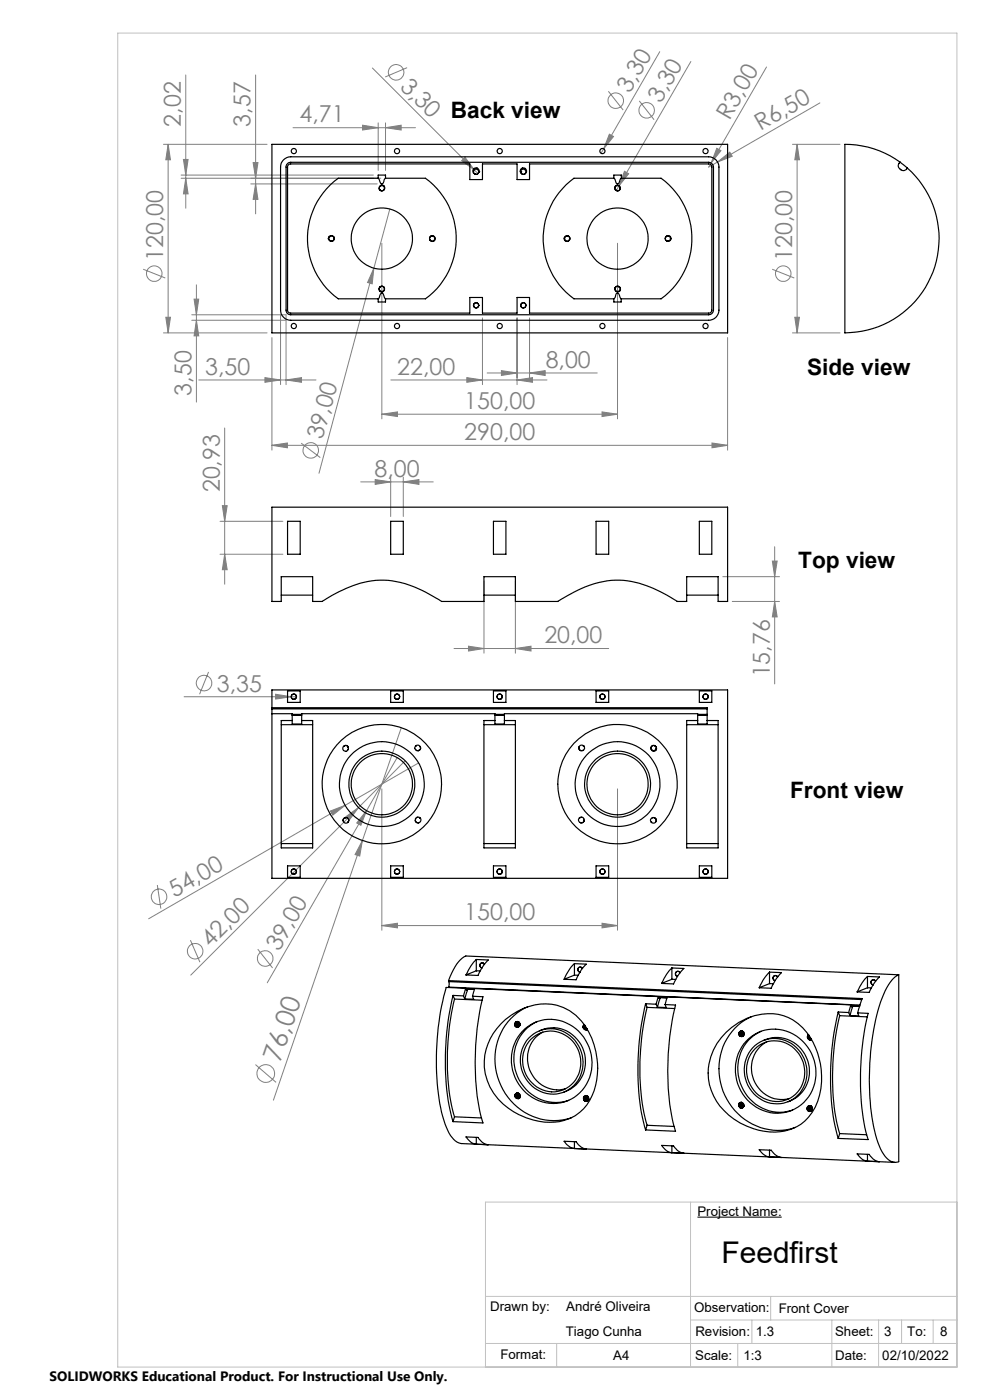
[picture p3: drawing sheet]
<svg xmlns="http://www.w3.org/2000/svg" width="210mm" height="297mm" viewBox="0 0 210 297" stroke-linecap="round" stroke-linejoin="round" font-family="sans-serif">
<g fill="none" stroke="#808080" stroke-width=".21">
<path d="M39.4 15.9v28.3M54.2 15.9v29.5M79 14.4l21.6 21.7M86.4 14.4l-4.7 1.9M129 19.4l3.2 4M139.9 11l-11.8 20.6M146.5 13l-15.2 26.5M162.6 14.2l-11.8 20.4M34.7 30.6h22M35.7 30.6l.5 3.3h-1zM35.7 30.6v40M38.4 37.8h42.4"/>
<path d="M38.4 37.1h40.8M38.9 33.8h1l-.5 3.3zM39.4 37.8l.5 3.3h-1zM53.2 39h26.8M53.7 34.5h1l-.5 3.3zM54.2 39l.5 3.3h-1zM62.2 27.1h25.9M76.9 26.6l3.3 .5-3.3 .5zM80.2 26.1v10.1M81.8 27.1l3.3-.5v1zM81.8 26.1v10.1M97.9 34.1l.7-.7 2 2.7z"/>
<path d="M100.6 36.1l.8 .7M128.1 31.6l-.6 .9M129.3 28.5l.8 .5-2 2.6zM131.3 39.5l-.6 .9M132.5 36.3l.9 .6-2.1 2.6zM135.6 21.4l3.1 4M152 31.5l.9 .5-2.1 2.6zM152.2 34.4l2.6-2.1 .5 .9zM168.1 30.6h10.1M169.1 30.6l.5 3.3h-1zM169.1 30.6v40M173.9 21.8l-23.6 13.7 .5-.9"/>
<path d="M30.4 57.1l4.7 1.9M79.3 56.9l-.3 3.3-1-.3zM79.3 56.9l-11.6 43.5M81 51.6v37.3M82.7 44.3l-3.4 12.6M131 51.6v37.3M163.8 57.1l4.7 1.9M34.7 70.6h22M35.2 67.3h1l-.5 3.3zM40.7 66.8h20v14.8M40.7 67.9h20M41.2 63.5h1l-.5 3.3z"/>
<path d="M41.7 67.9l.5 3.4h-1zM41.7 60.4v24.9M57.7 71.6v23.9M59.5 66.8v14.8M102.3 67.4v14.2M103.3 79.1h23.4M106.4 78.6l3.3 .5-3.3 .6zM109.7 67.4v14.2M112.3 79.1l3.3-.5v1.1zM112.3 67.4v12.7M154.3 71.6v23.9M168.1 70.6h10.1"/>
<path d="M168.6 67.3h1l-.5 3.3zM42.2 80.6h24.8M47.7 90.8v33.1M56.2 80.1l3.3 .5-3.3 .5zM57.7 94.5l3.3-.5v1zM57.7 94.5h96.6M60.7 80.6l3.3-.5v1zM63.9 94l4 3.1M81 87.9l3.3-.5v1zM81 87.9h50M82.9 80.6h33.1M99 80.1l3.3 .5-3.3 .5z"/>
<path d="M109.7 80.6l3.3-.5v1zM127.7 87.4l3.3 .5-3.3 .5zM151 94l3.3 .5-3.3 .5zM46.7 110.6h13.3M46.7 117.6h13.3M47.2 107.3h1l-.5 3.3zM47.7 117.6l.5 3.3h-1zM76.5 102.2h15.4M79.6 101.7l3.3 .5-3.3 .6zM82.9 101.2v8.4M85.5 102.2l3.4-.5v1.1zM85.5 101.2v8.4"/>
<path d="M163.8 119h1.1l-.6 3.3zM164.3 116v29.1M96.3 137.6h32.8M99.4 137.1l3.3 .5-3.3 .5zM102.7 123.3v15.3M109.3 137.6l3.3-.5v1zM109.3 123.3v15.3M153.3 122.3h12M155.3 127.6h10M164.3 127.6l.6 3.3h-1.1zM39.1 147.8h23.8M44.2 142.6l-1.9 4.7"/>
<path d="M58.5 147.3l3.3 .5-3.3 .5zM85.1 154.4l-8.2 23.9M70.1 172l3.1-1.2-2.6 2.1zM73.2 170.8l-41.7 24.1M73.3 173.3l2.8-2-2 2.7zM76.9 178.3l-.6 3.3-1-.3zM76.9 178.3l-18.9 55.1M77.8 172l-1.2 3.1-.9-.5zM77.8 172l-21.1 36.5M81 167.4v29.9M84.2 160.7l-6.4 11.3M85.9 161.4l-45.4 45.5"/>
<path d="M88.8 161.9l-15.6 8.9M131 167.4v29.9M33.4 187.7l.7 5.1M40.4 199.5l2 4.6M81 196.4l3.3-.5v.9zM81 196.4h50M127.7 195.9l3.3 .5-3.3 .4zM54.7 201.4l3.1 3.9M54.2 225.8l4.4 3.8"/>
<circle cx="84" cy="15.3" r="1.64"/>
<circle cx="130.6" cy="21.4" r="1.65"/>
<circle cx="137.2" cy="23.4" r="1.65"/>
<circle cx="32.7" cy="58.1" r="1.65"/>
<circle cx="166.1" cy="58.1" r="1.65"/>
<circle cx="65.9" cy="95.5" r="1.67"/>
<circle cx="43.3" cy="144.9" r="1.65"/>
<circle cx="33.7" cy="190.3" r="1.65"/>
<circle cx="41.4" cy="201.8" r="1.66"/>
<circle cx="56.3" cy="203.4" r="1.65"/>
<circle cx="56.4" cy="227.7" r="1.88"/>
</g>
<path d="M147.9 258.2h17.9" fill="none" stroke="#000" stroke-width=".22"/>
<path d="M209.9 0l.2 .1M210 -.1v.6M210.1 0l-.5 .4M209.5 0h.6M-.1 297h.6M0 297v.1M0 296.5v.6M.4 296.6l-.4 .5" fill="none" stroke="#fff" stroke-width=".21"/>
<g fill="none" stroke="#c0c0c0" stroke-width=".21">
<path d="M25 7h178v283h-178zM146.5 255v35M203 255h-100v35M103 275h100M163.5 275v5M103 285h100M118.1 285v5M146.5 280h56.5M156.5 285v5M159.5 280v5M176.5 280v10M186.4 280v10"/>
<path d="M191.2 280v5M197.9 280v5"/>
</g>
<g fill="#808080">
<path d="M97.9 34.1l.7-.7 2 2.7z"/>
<path d="M58.5 147.3l3.3 .5-3.3 .5z"/>
<path d="M152.2 34.4l2.6-2.1 .5 .9z"/>
<path d="M70.1 172l3.1-1.2-2.6 2.1z"/>
<path d="M73.3 173.3l2.8-2-2 2.7z"/>
<path d="M77.8 172l-1.2 3.1-.9-.5z"/>
<path d="M132.5 36.3l.9 .6-2.1 2.6z"/>
<path d="M152 31.5l.9 .5-2.1 2.6z"/>
<path d="M129.3 28.5l.8 .5-2 2.6z"/>
<path d="M79.3 56.9l-.3 3.3-1-.3z"/>
<path d="M76.9 178.3l-.6 3.3-1-.3z"/>
<path d="M60.7 80.6l3.3-.5v1zM56.2 80.1l3.3 .5-3.3 .5zM112.3 79.1l3.3-.5v1.1zM106.4 78.6l3.3 .5-3.3 .6zM109.7 80.6l3.3-.5v1zM99 80.1l3.3 .5-3.3 .5zM151 94l3.3 .5-3.3 .5zM57.7 94.5l3.3-.5v1zM127.7 87.4l3.3 .5-3.3 .5zM81 87.9l3.3-.5v1zM85.5 102.2l3.4-.5v1.1zM79.6 101.7l3.3 .5-3.3 .6zM109.3 137.6l3.3-.5v1zM99.4 137.1l3.3 .5-3.3 .5z"/>
<path d="M76.9 26.6l3.3 .5-3.3 .5zM81.8 27.1l3.3-.5v1zM81 196.4l3.3-.5v.9zM127.7 195.9l3.3 .5-3.3 .4z"/>
<path d="M35.2 67.3h1l-.5 3.3zM35.7 30.6l.5 3.3h-1zM164.3 127.6l.6 3.3h-1.1zM163.8 119h1.1l-.6 3.3zM168.6 67.3h1l-.5 3.3zM169.1 30.6l.5 3.3h-1z"/>
<path d="M41.2 63.5h1l-.5 3.3zM41.7 67.9l.5 3.4h-1z"/>
<path d="M53.7 34.5h1l-.5 3.3zM54.2 39l.5 3.3h-1z"/>
<path d="M47.2 107.3h1l-.5 3.3zM47.7 117.6l.5 3.3h-1z"/>
<path d="M39.4 37.8l.5 3.3h-1zM38.9 33.8h1l-.5 3.3z"/>
</g>
<g fill="none" stroke="#000" stroke-width=".25">
<path d="M57.7 30.6h96.6v40h-96.6zM60.1 33.9a2.14 2.14 0 0 1 1.6-.6h88.6a2.17 2.17 0 0 1 2.2 2.2v30.3a2.17 2.17 0 0 1-2.2 2.1h-88.6a2.17 2.17 0 0 1-2.2-2.1v-30.3a1.95 1.95 0 0 1 .6-1.6zM60.8 34.9l.5-.4 .4-.1h88.6a1.09 1.09 0 0 1 1 1.1v30.3a1.02 1.02 0 0 1-1 1h-88.6a.96 .96 0 0 1-1-1v-30.6zM61.2 35l.3-.2h38.2v3.3h2.6v-3.3h7.4v3.3h2.6v-3.3h38a.61 .61 0 0 1 .7 .7v30.3a.61 .61 0 0 1-.7 .6h-38v-3.3h-2.6v3.3h-7.4v-3.3h-2.6v3.3h-38a.66 .66 0 0 1-.7-.6v-30.5zM80.2 37.8l.5 1 .3 .2a.67 .67 0 0 0 .5-.7l.3-.5M80.2 37.8h-8.4a15.8 15.8 0 0 0 0 25.6h8.4M80.2 37.8v-.7h1.6v.7M81.8 37.8h8.4a15.8 15.8 0 0 1 0 25.6h-8.4M100.6 36.9h.1M101.6 36.4a.56 .56 0 0 0-.9-.4 .56 .56 0 0 0 0 .9M101.6 36.4a.66 .66 0 0 0-.5-.8 .66 .66 0 0 0-.8 .4 .66 .66 0 0 0 .3 .9M101.6 36.4a.56 .56 0 0 1-.4 .5 .56 .56 0 0 1-.6 0"/>
<path d="M101.6 36.4h.1M101.6 36.4l-.4 .5h-.5M110.5 36.4a.65 .65 0 0 1 .4-.8 .65 .65 0 0 1 .8 .4 .65 .65 0 0 1-.4 .9M110.5 36.4a.55 .55 0 0 1 .8-.4 .55 .55 0 0 1 0 .9M110.5 36.4a.54 .54 0 0 0 .3 .5 .54 .54 0 0 0 .5 0M110.5 36.4a.56 .56 0 0 0 .8 .5M110.5 36.4h.1M111.3 36.9h.1M130.2 37.8l.3 .5a.67 .67 0 0 0 .5 .7 .65 .65 0 0 0 .5-.7l.3-.5M130.2 37.8h-8.5a15.8 15.8 0 0 0 0 25.6h8.5M130.2 37.8v-.7h1.6v.7M131.8 37.8h8.4a15.8 15.8 0 0 1 0 25.6h-8.4"/>
<path d="M190.9 34.4a1.01 1.01 0 0 0 .1 1.5 1.01 1.01 0 0 0 1.5-.2M190.9 34.4a19.9 19.9 0 0 0-11.7-3.8v40a20 20 0 0 0 18.7-12.9 20 20 0 0 0-5.4-22M190.9 34.4l1.6 1.3M70.7 50.2l.1 .1M70.8 50.3l.1 .4-.1 .3-.3 .1M70.8 50.3a.55 .55 0 0 0-.8-.2 .55 .55 0 0 0-.2 .8 .55 .55 0 0 0 .8 .2M70.8 50.3h.1M70.8 50.3a.55 .55 0 0 1-.3 .8M70.8 50.3a.6 .6 0 0 0-.8-.3 .6 .6 0 0 0-.3 .8 .6 .6 0 0 0 .8 .3M80.5 40.1a.56 .56 0 0 0 .8 .3M80.5 40.1a.57 .57 0 0 0 .9 .3M80.5 40.1a.6 .6 0 0 1 .3-.8 .6 .6 0 0 1 .8 .3 .6 .6 0 0 1-.3 .8"/>
<path d="M80.5 40.2a.54 .54 0 0 1 .2-.7 .54 .54 0 0 1 .7 .1 .54 .54 0 0 1 0 .8M80.5 40.2l.1 .1M81.4 40.4h-.1M91.2 50.9l.1 .1M91.3 50.2h.1M91.4 50.1a.56 .56 0 0 1 .8 .4 .56 .56 0 0 1-.6 .6 .56 .56 0 0 1-.4-.8l.1-.1M91.5 50.1a.51 .51 0 0 0-.3 .8M91.5 50.1l-.2 .1M91.5 50.1a.61 .61 0 0 1 .8 .3 .61 .61 0 0 1-.3 .8 .61 .61 0 0 1-.8-.3M120.5 50.1a.53 .53 0 0 1 .3 .8M120.5 50.1a.52 .52 0 0 1 .3 .8M120.5 50.1a.6 .6 0 0 0-.8 .3 .6 .6 0 0 0 .3 .8 .6 .6 0 0 0 .8-.3"/>
<path d="M120.6 50.1a.55 .55 0 0 0-.7 .2 .55 .55 0 0 0 .1 .7 .55 .55 0 0 0 .8-.1M120.6 50.2h.1M120.8 50.9h.1M130.6 40.4h.1M130.7 40.4h.1M131.4 40.3a.48 .48 0 0 1-.7 .1M131.4 40.2v.1M131.5 40.2a.54 .54 0 0 0-.2-.7 .54 .54 0 0 0-.7 .1 .54 .54 0 0 0 .1 .8M131.5 40.1a.52 .52 0 0 1-.8 .3M131.5 40.1l-.1 .2M131.5 40.1a.6 .6 0 0 0-.3-.8 .6 .6 0 0 0-.8 .3 .6 .6 0 0 0 .3 .8M141.2 50.3a.6 .6 0 0 0 .3 .8"/>
<path d="M141.2 50.3a.62 .62 0 0 1 .8-.3 .62 .62 0 0 1 .3 .8 .62 .62 0 0 1-.8 .3M141.2 50.3a.55 .55 0 0 1 .8-.2 .55 .55 0 0 1 .2 .7 .55 .55 0 0 1-.7 .3M141.2 50.3h.1M80.2 63.4l.2-.2 .3-.8 .3-.2 .3 .2 .5 1M80.2 63.4v.7h1.6v-.7M80.6 60.9a.51 .51 0 0 1 .8 0M80.6 60.9a.55 .55 0 0 0-.1 .7 .55 .55 0 0 0 .8 .1 .55 .55 0 0 0 .2-.7M80.7 60.8a.56 .56 0 0 1 .8 .3M80.7 60.8a.61 .61 0 0 0-.3 .8 .61 .61 0 0 0 .8 .3 .61 .61 0 0 0 .3-.8M80.7 60.8l-.1 .1M81.4 60.9v.1M81.4 60.9l.1 .2"/>
<path d="M100.4 64.8l.1 .1M101.6 64.8l-.1 .2M111.5 64.8v.1M130.2 63.4l.3-.3 .2-.7 .3-.2 .3 .2 .5 1M130.2 63.4v.7h1.6v-.7M130.6 60.9l-.1 .2M130.6 60.9v.1M131.3 60.8l.1 .1M131.3 60.8a.56 .56 0 0 0-.8 .3M131.3 60.8a.61 .61 0 0 1 .2 .8 .61 .61 0 0 1-.8 .3 .61 .61 0 0 1-.2-.8M131.3 60.8v.1M131.3 60.9a.52 .52 0 0 0-.7 0"/>
<path d="M131.3 60.9a.55 .55 0 0 1 .1 .7 .55 .55 0 0 1-.7 .1 .55 .55 0 0 1-.2-.7M57.7 107.6h96.6v20h-2v-5.3h-6.6v5.3h-2a28.9 28.9 0 0 0-10.6-4.4 20.3 20.3 0 0 0-13.1 3.4l-1.7 1h-9v-5.3h-6.6v5.3h-9a33.6 33.6 0 0 0-8.9-4.1 18.5 18.5 0 0 0-13.6 2.4l-2.9 1.7h-2v-5.3h-6.6v5.3h-2zM61 110.6h2.7v7h-2.7zM82.9 110.6h2.6v7h-2.6zM104.7 110.6h2.6v7h-2.6zM126.4 110.6h2.7v7h-2.7zM148.3 110.6h2.7v7h-2.7zM59.7 126.3h6.6M102.7 126.3h6.6M145.7 126.3h6.6M57.7 150.1h92.3v2.8M57.7 150.1v-3.7h96.6v39.9h-96.6v-34.9"/>
<path d="M57.7 151.4h4.3v1.5M57.7 150.4v1M57.7 150.1v.3M57.7 150.4h92.3M59.7 153.7h6.6M61 146.6h2.7v2.4h-2.7zM62 152.9h-2.3v27h6.6v-27h-2.3M62 152.9v.7h2v-.7M62 151.8h2M62 151.5h2M64 152.9v-1.5h41v1.5M73 158.2a.61 .61 0 0 0-.3 .8 .61 .61 0 0 0 .8 .3 .61 .61 0 0 0 .4-.8"/>
<path d="M73 158.2a.55 .55 0 0 1 .9 .3M73 158.2h.1a.56 .56 0 0 1 .8 .4M73.8 158.9v.1M73.9 158.5v.1M82.9 146.6h2.6v2.4h-2.6zM88.3 158.3l-.1 .1M88.3 159.1l.1 .1M88.8 159.2h-.1M89.1 158.4a.59 .59 0 0 0-.8-.3 .59 .59 0 0 0-.3 .8 .59 .59 0 0 0 .8 .3M89.1 158.4a.52 .52 0 0 1-.3 .8M89.1 158.4a.54 .54 0 0 1-.3 .8M102.7 153.7h6.6"/>
<path d="M104.7 146.6h2.6v2.4h-2.6zM105 152.9h-2.3v27h6.6v-27h-2.3M105 152.9v.7h2v-.7M105 151.8h2M105 151.5h2M107 152.9v-1.5h41v1.5M122.9 158.4a.61 .61 0 0 1 .8-.3 .61 .61 0 0 1 .3 .8 .61 .61 0 0 1-.8 .3M122.9 158.4a.58 .58 0 0 0 .3 .8M122.9 158.4a.52 .52 0 0 0 .3 .8M123.2 159.2h.1M123.7 159.1l-.1 .1M123.7 158.3l.1 .1"/>
<path d="M126.4 146.6h2.7v2.4h-2.7zM138.1 158.5v.1M138.1 158.9l.1 .1M138.8 158.1a.56 .56 0 0 1 .4 .7 .56 .56 0 0 1-.7 .4 .56 .56 0 0 1-.4-.6M138.8 158.1a.56 .56 0 0 0-.7 .5M138.8 158.1l.2 .1M139 158.2a.61 .61 0 0 1 .2 .8 .61 .61 0 0 1-.8 .3 .61 .61 0 0 1-.3-.8M139 158.2a.55 .55 0 0 0-.9 .3M139.2 158.7l-.2 .4M145.7 153.7h6.6M148 152.9h-2.3v27h6.6v-27h-2.3M148 152.9v.7h2v-.7"/>
<path d="M148 151.8h2M148 151.5h2M148.3 146.6h2.7v2.4h-2.7zM59.7 179h6.6M73.2 173.5a.59 .59 0 0 1 .7 .3 .59 .59 0 0 1-.2 .8 .59 .59 0 0 1-.8-.3M73.2 173.5a.52 .52 0 0 0-.3 .8M73.2 173.5a.54 .54 0 0 0-.3 .8M73.3 173.5h-.1M73.6 173.5l.1 .1M73.8 174.3l-.1 .1M88.1 174.2a.61 .61 0 0 1 .3-.8 .61 .61 0 0 1 .8 .3 .61 .61 0 0 1-.2 .8M88.1 174.2a.56 .56 0 0 0 .9 .3"/>
<path d="M88.1 174.1a.58 .58 0 0 0 .9 .4M88.1 174v.2M88.2 173.7h.1M89 173.6h.1M102.7 179h6.6M123 173.6h-.1M123.8 173.7h.1M123.9 174.2a.61 .61 0 0 0-.3-.8 .61 .61 0 0 0-.8 .3 .61 .61 0 0 0 .2 .8M123.9 174.1l-.1 .1a.54 .54 0 0 1-.8 .3M123.9 174.2a.53 .53 0 0 1-.9 .3M123.9 174.1v.1M123.9 174v.2"/>
<path d="M138.2 174.3l.1 .1M138.4 173.5l-.1 .1M138.7 173.5h.1M138.8 173.5a.6 .6 0 0 0-.8 .3 .6 .6 0 0 0 .3 .8 .6 .6 0 0 0 .8-.3M138.8 173.5a.56 .56 0 0 1 .3 .8M138.8 173.5a.55 .55 0 0 1 .3 .8M145.7 179h6.6M61 183.7h2.7v2.4h-2.7zM82.9 183.7h2.6v2.4h-2.6zM104.7 183.7h2.6v2.4h-2.6zM126.4 183.7h2.7v2.4h-2.7zM148.3 183.7h2.7v2.4h-2.7z"/>
<path d="M95.1 208l87.8 3.8-1 3.1M95.1 208l.1 .2M95.2 209.4l-.1 .1M95.2 209.4l87.2 3.8M95.2 208.2v1.2M95.2 208.2l87.6 3.9M96.1 211.2a56.9 56.9 0 0 0-.3 25.9l.3 .8M96.1 211.2l2.2 .1M96.1 211.2l.3 .7M96.4 211.9a53.3 53.3 0 0 0-.2 24.2l.2 .8M96.4 211.9l5.9 .3M98.3 211.3l.3 .6"/>
<path d="M98.8 209.7l-4.1-.2a56.4 56.4 0 0 0-.8 27.4 8.8 8.8 0 0 0 3 5.4l1 .3 91.9 4M98.8 209.7l-.5 1.6M98.8 209.7v.2M98.8 209.9l.2 .2 .2-.2M98.8 209.8l1.8 .1M99.2 209.9l-.6 2M99.2 209.9h1.4M100.2 211.3l2.2 .2a58.1 58.1 0 0 0-.4 25l.4 1.7-6.3-.3M100.2 211.3l.5-1.6 38.9 1.7M100.2 211.3l.3 .7-1.9-.1M101 203.5a9.9 9.9 0 0 0-2.2 3.3M101 203.5l2.6 .2a9.9 9.9 0 0 0-2.2 3.2l-2.6-.1"/>
<path d="M101 205.9l.8 .1M101 205.9l-2.2 .9M101 203.5v2.4M102.7 204.5v.1M102.8 204.5a.54 .54 0 0 0-1 0 .54 .54 0 0 0 .4 .8M106.3 217.2a12.8 12.8 0 0 1 11.8-3.9 12.1 12.1 0 0 1 8.3 9.8 14 14 0 0 1-2.6 12.1 10.4 10.4 0 0 1-10.6 2.4 13.3 13.3 0 0 1-10.5-11.2 12.2 12.2 0 0 1 3.6-9.2zM109.3 217.7l.5 .2M109.5 216.8a.62 .62 0 0 0-.3 .7 .62 .62 0 0 0 .6 .4M109.5 216.8a.52 .52 0 0 1 .7 .3M109.6 216.7a.53 .53 0 0 0-.1 .7 .53 .53 0 0 0 .6 .3M109.6 216.7l.4 .1 .3 .4M109.6 216.7a.54 .54 0 0 0-.2 .7 .54 .54 0 0 0 .7 .3"/>
<path d="M109.6 216.7l-.1 .1M109.7 216.7a.54 .54 0 0 0-.3 .7 .54 .54 0 0 0 .6 .3h-.1a.55 .55 0 0 1-.5-.4 .55 .55 0 0 1 .2-.6M109.7 216.7a.54 .54 0 0 0-.2 .7 .54 .54 0 0 0 .6 .3M109.7 216.7a.55 .55 0 0 0-.2 .7 .55 .55 0 0 0 .6 .3M109.8 216.7a.56 .56 0 0 0 .4 .9 .59 .59 0 0 1-.4-.9zM109.9 216.7a.59 .59 0 0 0 .3 .9 .58 .58 0 0 1-.3-.9zM109.9 216.8v.4l.3 .4-.3-.4zM109.9 216.8l.1 .4 .2 .3-.2-.2zM110 216.8l.2 .6-.2-.3zM110.1 216.8l.1 .5M110.1 217.7a.51 .51 0 0 1-.5-.4 .51 .51 0 0 1 .1-.6 .6 .6 0 0 0 .5 1M110.1 217.7a.6 .6 0 0 1-.4-1l-.1 .1a.58 .58 0 0 0 .5 .9"/>
<path d="M110.2 217.1v.5l-.4 .3M110.2 217.1l.1 .1M110.3 217.2a.53 .53 0 0 1-.4 .6 .53 .53 0 0 1-.7-.4 .53 .53 0 0 1 .4-.7 .55 .55 0 0 0-.3 .7 .55 .55 0 0 0 .7 .4M110.8 218.8a8.4 8.4 0 0 1 13.8 2.6 8.5 8.5 0 0 1-8 12.7 9.2 9.2 0 0 1-5.8-15.3zM111.9 213.6a12.6 12.6 0 0 0-3.6 19.9 11.9 11.9 0 0 0 12.9 3.6M113.9 216.7a9 9 0 0 0-.4 15.9 8.5 8.5 0 0 0 7.2 .8M114.4 218.7a7 7 0 0 1 7.5 1.2 7 7 0 0 1 2 7.3 6.4 6.4 0 0 1-4.3 4.5M115.1 219a6.5 6.5 0 0 0-2.7 8 6.5 6.5 0 0 0 7.5 4M121.8 204.4l2.6 .1a9 9 0 0 0-2.2 3.4l-2.5-.2M121.8 204.4a9.6 9.6 0 0 0-2.1 3.3M121.8 206.9h.9M121.8 206.9l-2.1 .8"/>
<path d="M121.8 204.4v2.5M123.5 205.4v.1M123.5 205.5a.54 .54 0 0 0-.9-.1 .54 .54 0 0 0 .4 .9M123.5 205.5a.53 .53 0 0 0-.9-.1 .53 .53 0 0 0 .4 .8M123.6 217.9l.4 .5h.5M123.8 217.4l-.2 .5 .3-.5zM124 217.5a.54 .54 0 0 0 0 .7 .54 .54 0 0 0 .6 .2h-.1M124 217.4v.1a.56 .56 0 0 0-.1 .6 .56 .56 0 0 0 .5 .3M124 217.6v-.1a.57 .57 0 0 0 .6 .9 .56 .56 0 0 1-.6-.8zM124.1 217.6a.58 .58 0 0 0 .4 .7M124.1 217.7l.1 .3 .3 .3M124.4 218.4h.1"/>
<path d="M124.6 218.3a.54 .54 0 0 1-.5-.7 .59 .59 0 0 0 .4 .8 .54 .54 0 0 1-.6-.2 .54 .54 0 0 1 .1-.7 .55 .55 0 0 0 0 .6 .55 .55 0 0 0 .6 .3M124.6 218.4h-.2M136.9 212.9a56.9 56.9 0 0 0-.2 26l.2 .8M136.9 212.9l2.3 .1M136.9 212.9l.4 .8M137.3 213.7a53.3 53.3 0 0 0-.3 24.2l.3 .8M137.3 213.7l5.8 .3M139.2 213l.3 .7M139.6 211.4l-.4 1.6M139.6 211.4l.2 .4 .3-.2M139.7 211.6l1.8 .1M140.1 211.6l-.6 2.1"/>
<path d="M140.1 211.6l1.4 .1M141.1 213.1l2.2 .1a58.1 58.1 0 0 0-.5 25.1l.5 1.7-6.4-.3M141.1 213.1l.4-1.6 39 1.7M141.1 213.1l.2 .6h-1.8M142.5 205.3a9.9 9.9 0 0 0-2.2 3.3M142.5 205.3l2.6 .2a9.9 9.9 0 0 0-2.2 3.2l-2.6-.1M142.5 207.7l.8 .1M142.5 207.7l-2.2 .9M142.5 205.3v2.4M143.3 206.3a.53 .53 0 0 1 1 0 .53 .53 0 0 0-.9 0 .53 .53 0 0 0 .3 .8l-.4-.2zM144.2 206.3v.1M154 219a12.1 12.1 0 0 1 13.2-3.1 13.4 13.4 0 0 1 7 11 12.5 12.5 0 0 1-4.3 11.6 11.9 11.9 0 0 1-11.5 .4 12.2 12.2 0 0 1-8-13.2 12.5 12.5 0 0 1 3.6-6.7z"/>
<path d="M156.7 219.2l.1 .4 .3 .2M156.8 219a.56 .56 0 0 0 .3 .8M156.8 219a.58 .58 0 0 1 .8-.2 .58 .58 0 0 1 .2 .7 .58 .58 0 0 1-.7 .3M156.8 219l-.1 .2M157.1 219.8h.1M157.1 218.8a.56 .56 0 0 0-.2 .7 .56 .56 0 0 0 .7 .3 .53 .53 0 0 1-.8-.2 .53 .53 0 0 1 .3-.8 .53 .53 0 0 1 .7 .4 .53 .53 0 0 1-.7 .6M157.1 218.8a.56 .56 0 0 0-.1 .7 .56 .56 0 0 0 .6 .3M157.1 218.8a.56 .56 0 0 0-.2 .6 .56 .56 0 0 0 .6 .4 .56 .56 0 0 1-.8-.6M157.2 218.8a.53 .53 0 0 0-.3 .7 .53 .53 0 0 0 .7 .3M157.2 218.8a.56 .56 0 0 0-.2 .6 .56 .56 0 0 0 .6 .4M157.2 218.8a.56 .56 0 0 0-.1 .6 .56 .56 0 0 0 .5 .3M157.2 218.8a.55 .55 0 0 0-.1 .6 .55 .55 0 0 0 .5 .3"/>
<path d="M157.2 218.8a.54 .54 0 0 0-.1 .6 .54 .54 0 0 0 .5 .3M157.3 218.8a.52 .52 0 0 0-.2 .6 .52 .52 0 0 0 .6 .3M157.3 218.8a.52 .52 0 0 0-.1 .5 .52 .52 0 0 0 .5 .4M157.3 218.8a.53 .53 0 0 0-.1 .6 .53 .53 0 0 0 .5 .3M157.3 218.8a.54 .54 0 0 0 .4 .8 .53 .53 0 0 1-.4-.8zM157.4 218.8a.58 .58 0 0 0 .3 .8l-.4-.4 .1-.4M157.4 218.8v.4l.3 .4-.3-.3zM157.6 218.9l.2 .6zM157.6 218.9l.2 .5M157.8 219.5l-.2-.1-.1-.6v.5l.3 .2M159.4 215.7a12.5 12.5 0 0 0-4.7 18.3 12 12 0 0 0 14 5.2M161.4 218.8a9 9 0 0 0-1.7 14.9 8.3 8.3 0 0 0 8.4 1.8"/>
<path d="M163.2 206.2l2.6 .1a9.6 9.6 0 0 0-2.2 3.4l-2.6-.2M163.2 206.2a9.6 9.6 0 0 0-2.2 3.3M163.2 208.7l-2.2 .8M163.2 208.7h.8M163.2 206.2v2.5M164 207.5l.1 .4 .3 .1M164.1 207.1a.51 .51 0 0 1 .9 .2 .52 .52 0 0 0-.6-.3 .52 .52 0 0 0-.4 .5zM164.9 207.2v.1M171.3 219.8l.2-.3a.56 .56 0 0 0-.1 .7 .56 .56 0 0 0 .6 .2M171.3 219.8v.4l.5 .4M171.3 219.8a.56 .56 0 0 0 .7 .6M171.3 219.8h.1"/>
<path d="M171.5 219.5a.56 .56 0 0 0 0 .7 .56 .56 0 0 0 .6 .2M171.5 219.5l-.2 .3M171.5 219.6a.56 .56 0 0 0 0 .6 .56 .56 0 0 0 .6 .2M171.5 219.5a.56 .56 0 0 0 0 .7 .56 .56 0 0 0 .5 .2M171.5 219.6v.1a.53 .53 0 0 0 .6 .7M171.6 219.6a.6 .6 0 0 0 .5 .8M171.6 219.6a.57 .57 0 0 0 .4 .8l-.4-.4v-.3M171.6 219.7l.1 .5 .3 .1M171.7 219.7v.3l.3 .3M177.8 214.7a56.9 56.9 0 0 0-.2 26l.2 .8M177.8 214.7l2.2 .1M177.8 214.7l.3 .8"/>
<path d="M178.1 215.5a53.3 53.3 0 0 0-.2 24.2l.2 .8M178.1 215.5l5.9 .2M180 214.8l.3 .6M180.5 213.2l-.5 1.6M180.5 213.2l.2 .4 .2-.2M180.6 213.4l1.8 .1-1.5-.1M180.9 213.4l-.6 2M181.9 214.9l2.2 .1a56.9 56.9 0 0 0-.2 25.9l.2 .9-6.3-.3M181.9 214.9l.3 .6-1.9-.1M184 207.1l2.5 .2a9.9 9.9 0 0 0-2.1 3.2l-2.6-.1M184 207.1a9.9 9.9 0 0 0-2.2 3.3M184 209.5l-2.2 .9"/>
<path d="M184 209.5l.8 .1M184 207.1v2.4M184.7 208.4l.2 .3 .3 .2-.3-.1zM185.7 208.1v.1M185.7 208.1l-.3-.2h-.4l-.3 .5M189.5 207.6l1.1-.8v39.6a2.65 2.65 0 0 1-3.2-1.5 24.4 24.4 0 0 1-2.8-11.1 54.9 54.9 0 0 1 2.5-22.1l1-2.2zM190.6 206.8l-91.8-4a6.8 6.8 0 0 0-3 3.6l-.7 1.6M96.4 236.9l5.7 .3M96.4 236.9l-.3 1M109.3 232.5v.2M109.6 231.9a.6 .6 0 0 1 .8 .3 .6 .6 0 0 1-.3 .8 .6 .6 0 0 1-.8-.3M109.6 231.9a.59 .59 0 0 0-.3 .8"/>
<path d="M109.6 231.9l-.3 .2v.4M109.6 231.9h.1M109.6 231.9a.52 .52 0 0 0-.3 .7 .52 .52 0 0 0 .8 .2 .52 .52 0 0 0 0-.8l-.5-.1M109.6 231.9a.56 .56 0 0 0-.2 .7 .56 .56 0 0 0 .7 .3M109.6 231.9a.55 .55 0 0 0-.1 .7 .55 .55 0 0 0 .6 .3M109.6 231.9l-.2 .2-.1 .4M109.6 231.9a.54 .54 0 0 0-.3 .7 .54 .54 0 0 0 .7 .3M109.6 231.9a.54 .54 0 0 0-.2 .7 .54 .54 0 0 0 .7 .3M109.7 231.9a.55 .55 0 0 0-.2 .7 .55 .55 0 0 0 .6 .3M109.7 231.9a.57 .57 0 0 0-.1 .6 .57 .57 0 0 0 .5 .4M109.8 231.9a.55 .55 0 0 0 .3 .9M109.8 231.9a.58 .58 0 0 0 .4 .9"/>
<path d="M109.8 231.9a.56 .56 0 0 0 .4 .9 .55 .55 0 0 1-.3-.9v.5l.3 .4a.55 .55 0 0 1-.3-.9M110 232v.4l.2 .3-.2-.3zM110 233.1h.1M110.1 232l.2 .5M110.1 232.9a.54 .54 0 0 1-.5-.4 .54 .54 0 0 1 .1-.6 .58 .58 0 0 0-.1 .6 .58 .58 0 0 0 .5 .4M110.2 232.7a.53 .53 0 0 1-.3-.8 .53 .53 0 0 0 .3 .8M110.3 232.6l-.3-.6 .1 .5 .2 .1M112.1 220.2a6.7 6.7 0 0 1 11.2 3 6.5 6.5 0 0 1-2.9 8.1 6.5 6.5 0 0 1-8.5-1.9 7.2 7.2 0 0 1 .2-9.2zM112.6 220.5a6.3 6.3 0 0 1 7.2-1 6.3 6.3 0 0 1 3.4 6.5 6.1 6.1 0 0 1-5 5.5 6.1 6.1 0 0 1-6.6-3.4 6.6 6.6 0 0 1 1-7.6zM123.8 233.2a.59 .59 0 0 1 .3-.7 .59 .59 0 0 1 .8 .3 .59 .59 0 0 1-.3 .8M123.8 233.2a.56 .56 0 0 0 .8 .4M123.8 233.2a.55 .55 0 0 1 .7-.6 .55 .55 0 0 1 .3 .8"/>
<path d="M123.8 233.2l.1 .3 .5 .1M123.8 233.2h.1M124.1 232.6a.54 .54 0 0 0-.3 .6 .54 .54 0 0 0 .6 .4M124.2 232.5a.55 .55 0 0 0-.3 .8 .55 .55 0 0 0 .8 .2M124.2 232.6l.1-.1a.55 .55 0 0 0-.2 .6 .55 .55 0 0 0 .6 .4 .56 .56 0 0 1-.6-.3 .56 .56 0 0 1 .1-.6zM124.2 232.5a.54 .54 0 0 0-.3 .7 .54 .54 0 0 0 .7 .4M124.2 232.5l-.2 .3a.56 .56 0 0 0 .1 .5 .56 .56 0 0 0 .5 .2M124.2 232.5a.55 .55 0 0 0-.2 .7 .55 .55 0 0 0 .6 .3M124.2 232.5a.54 .54 0 0 0-.2 .7 .54 .54 0 0 0 .6 .3M124.2 232.5a.55 .55 0 0 0-.1 .7 .55 .55 0 0 0 .5 .3M124.3 232.5l-.1 .6 .2 .3 .3 .1M124.3 232.5a.57 .57 0 0 0-.1 .6 .57 .57 0 0 0 .5 .4"/>
<path d="M124.4 232.5a.57 .57 0 0 0-.1 .6 .57 .57 0 0 0 .4 .4 .56 .56 0 0 1-.3-1M124.4 232.5a.6 .6 0 0 0 .4 .9M124.4 232.5a.57 .57 0 0 0 .4 .9M124.5 232.5l-.1 .5 .4 .4a.57 .57 0 0 1-.3-.9zM124.5 232.6v.3l.3 .5-.3-.4zM124.6 232.6l-.1 .3 .3 .4-.2-.3zM124.6 232.6l.2 .7M124.6 232.7l.3 .5-.3-.2zM124.6 233.6h-.2M137.3 238.7l5.7 .3M137.3 238.7l-.4 1M156.9 234a.6 .6 0 0 0 .1 1"/>
<path d="M157 235l.1 .1M157.2 234a.54 .54 0 0 0-.3 .6 .54 .54 0 0 0 .6 .4M157.2 234a.57 .57 0 0 0-.2 .6 .57 .57 0 0 0 .6 .4 .55 .55 0 0 1-.7-.3 .55 .55 0 0 1 .2-.7M157.2 234a.59 .59 0 0 0-.1 .6 .59 .59 0 0 0 .5 .3 .56 .56 0 0 1-.5-.3 .56 .56 0 0 1 .1-.6zM157.2 234a.55 .55 0 0 0-.3 .6 .55 .55 0 0 0 .6 .4M157.2 234a.54 .54 0 0 0-.2 .6 .54 .54 0 0 0 .6 .3M157.2 234a.55 .55 0 0 0-.2 .6 .55 .55 0 0 0 .6 .3M157.3 234a.57 .57 0 0 0 .4 .9M157.3 234a.54 .54 0 0 0-.2 .6 .54 .54 0 0 0 .5 .3M157.3 234a.56 .56 0 0 0-.1 .6 .56 .56 0 0 0 .5 .3M157.3 233.9l.5 .3v.5M157.3 233.9h-.3"/>
<path d="M157.3 233.9l-.5 .2M157.3 234a.56 .56 0 0 0 .4 .8 .55 .55 0 0 1-.4-.8zM157.4 234a.57 .57 0 0 0 .3 .8M157.4 234a.55 .55 0 0 0 .3 .8M157.4 234v.3l.3 .4-.2-.7M157.4 234l.1 .5 .3 .2M157.5 235l-.4 .1M157.6 234.1v.3l.2 .2M157.8 234.7a.52 .52 0 0 1-.8 .3M157.8 234.7a.53 .53 0 0 0-.5-.7 .53 .53 0 0 0-.6 .7 .53 .53 0 0 0 .8 .3M157.8 234.6l-.3-.5 .3 .6M157.8 234.7l-.3 .3-.4 .1"/>
<path d="M157.8 234.7h.1M158.3 220.9a8.5 8.5 0 0 1 14.1 3.3 8.4 8.4 0 0 1-1.5 9.2 8.4 8.4 0 0 1-9 2.2 9.3 9.3 0 0 1-3.6-14.7zM159.6 222.3a6.7 6.7 0 0 1 11.4 3.6 6.6 6.6 0 0 1-4.2 7.9 6.6 6.6 0 0 1-8.2-3.5 7.2 7.2 0 0 1 1-8zM160.1 222.6a6.2 6.2 0 0 1 10.4 3.4 6.1 6.1 0 0 1-4.1 7.4 6.1 6.1 0 0 1-7.5-3.9 6.5 6.5 0 0 1 1.2-6.9zM161.9 220.7a7 7 0 0 1 9.3 3.9 7 7 0 0 1-4.1 9.1M162.6 221a6.6 6.6 0 0 0-2.7 8.1 6.6 6.6 0 0 0 7.6 3.9M171.2 235.1a.59 .59 0 0 0 .4 .6 .59 .59 0 0 0 .7-.2M171.2 235.1a.67 .67 0 0 0 .9 .7M171.6 234.6a.55 .55 0 0 0-.2 .7 .55 .55 0 0 0 .7 .3M171.7 234.6a.56 .56 0 0 0-.3 .7 .56 .56 0 0 0 .7 .3M171.7 234.6a.55 .55 0 0 0-.2 .7 .55 .55 0 0 0 .6 .3M171.7 234.6a.56 .56 0 0 0-.2 .7 .56 .56 0 0 0 .6 .3"/>
<path d="M171.7 234.6a.56 .56 0 0 0-.1 .6 .56 .56 0 0 0 .6 .4 .54 .54 0 0 1-.7-.3 .54 .54 0 0 1 .2-.7M171.8 220.6h.2zM171.8 234.6a.56 .56 0 0 0-.1 .6 .56 .56 0 0 0 .5 .3M171.8 234.6a.56 .56 0 0 0-.2 .7 .56 .56 0 0 0 .6 .3M171.8 234.6a.58 .58 0 0 0 .4 .9l-.3-.1a.52 .52 0 0 1-.1-.8zM171.8 234.6h.1a.56 .56 0 0 0 .3 .9 .54 .54 0 0 1-.4-.9zM171.9 234.6a.53 .53 0 0 0-.6 .7 .53 .53 0 0 0 .9 .2M171.9 234.6a.54 .54 0 0 0 .4 .8M171.9 234.6a.56 .56 0 0 1 .4 .7M171.9 234.6a.59 .59 0 0 0 .4 .8M171.9 234.6h.1M171.9 234.6l.1 .6 .3 .2"/>
<path d="M172 234.6a.62 .62 0 0 1 .3 .9M172 234.6h-.3a.54 .54 0 0 0-.5 .5M172 234.7l.3 .6M172.1 234.7v.3l.2 .3M172.1 234.7l.1 .4zM172.2 220.5l-.1 .1M172.2 235.1l.1 .1M172.3 235.3l-.3-.3v-.3v.2l.3 .4M172.3 235.3v.2M98.8 241.2l2.6 .1a3 3 0 0 0 2.2 1.5l-2.6-.1a3 3 0 0 1-2.2-1.5zM101 241.3v1.4M121.8 242.2v1.5a3.3 3.3 0 0 1-2.1-1.6l2.5 .1a3.2 3.2 0 0 0 2.2 1.6"/>
<path d="M140.3 243l2.6 .1a3 3 0 0 0 2.2 1.5l-2.6-.1a3 3 0 0 1-2.2-1.5zM142.5 243.1v1.4M161 243.9l2.6 .1a3.3 3.3 0 0 0 2.2 1.6l-2.6-.2a3.1 3.1 0 0 1-2.2-1.5zM163.2 244v1.4M178.1 240.5l5.7 .2M178.1 240.5l-.3 1M181.8 244.8l2.6 .1a3 3 0 0 0 2.1 1.5l-2.5-.1a3 3 0 0 1-2.2-1.5zM184 244.9v1.4"/>
<circle cx="62.3" cy="32.1" r=".56"/>
<circle cx="84.2" cy="32" r=".55"/>
<circle cx="106" cy="32" r=".55"/>
<circle cx="127.8" cy="32.1" r=".56"/>
<circle cx="149.7" cy="32.1" r=".56"/>
<circle cx="81" cy="50.6" r="6.5"/>
<circle cx="131" cy="50.6" r="6.5"/>
<circle cx="62.3" cy="69.2" r=".56"/>
<circle cx="84.2" cy="69.2" r=".55"/>
<circle cx="101" cy="64.8" r=".56"/>
<circle cx="101" cy="64.8" r=".55"/>
<circle cx="106" cy="69.2" r=".55"/>
<circle cx="111" cy="64.8" r=".56"/>
<circle cx="111" cy="64.8" r=".55"/>
<circle cx="127.8" cy="69.2" r=".56"/>
<circle cx="149.7" cy="69.2" r=".56"/>
<circle cx="62.3" cy="147.8" r=".54"/>
<circle cx="62.3" cy="147.8" r=".56"/>
<circle cx="84.2" cy="147.8" r=".56"/>
<circle cx="106" cy="147.8" r=".56"/>
<circle cx="127.8" cy="147.8" r=".56"/>
<circle cx="127.8" cy="147.8" r=".54"/>
<circle cx="149.7" cy="147.8" r=".56"/>
<circle cx="81" cy="166.3" r="7"/>
<circle cx="81" cy="166.3" r="9"/>
<circle cx="81" cy="166.3" r="12.7"/>
<circle cx="81" cy="166.4" r="6.5"/>
<circle cx="131" cy="166.3" r="9"/>
<circle cx="131" cy="166.3" r="12.7"/>
<circle cx="131" cy="166.3" r="7"/>
<circle cx="131" cy="166.4" r="6.5"/>
<circle cx="62.3" cy="184.9" r=".55"/>
<circle cx="62.3" cy="184.9" r=".56"/>
<circle cx="84.2" cy="184.9" r=".56"/>
<circle cx="106" cy="184.9" r=".56"/>
<circle cx="127.8" cy="184.9" r=".56"/>
<circle cx="127.8" cy="184.9" r=".55"/>
<circle cx="149.7" cy="184.9" r=".56"/>
</g>
<text font-size="6.3" x="153" y="268">Feedfirst</text>
<text font-size="5.6" fill="#808080" x="59.4" y="225.5" transform="rotate(-71 59.4 225.5)">76,00</text>
<g font-size="4.9" fill="#808080">
<text x="84.6" y="18.6" transform="rotate(45 84.6 18.6)">3,30</text>
<text x="133.6" y="19.9" transform="rotate(-60 133.6 19.9)">3,30</text>
<text x="140.2" y="22" transform="rotate(-60 140.2 22)">3,30</text>
<text x="38.4" y="26.8" transform="rotate(-90 38.4 26.8)">2,02</text>
<text x="53.1" y="26.8" transform="rotate(-90 53.1 26.8)">3,57</text>
<text x="63.5" y="26">4,71</text>
<text x="154.7" y="25.7" transform="rotate(-60 154.7 25.7)">R3,00</text>
<text x="161.3" y="27.9" transform="rotate(-30 161.3 27.9)">R6,50</text>
<text x="34.6" y="55.3" transform="rotate(-90 34.6 55.3)">120,00</text>
<text x="168" y="55.3" transform="rotate(-90 168 55.3)">120,00</text>
<text x="40.6" y="83.9" transform="rotate(-90 40.6 83.9)">3,50</text>
<text x="43.5" y="79.5">3,50</text>
<text x="84.3" y="79.5">22,00</text>
<text x="115.8" y="78">8,00</text>
<text x="98.5" y="86.8">150,00</text>
<text x="68.4" y="93.4" transform="rotate(-75 68.4 93.4)">39,00</text>
<text x="98.5" y="93.4">290,00</text>
<text x="79.4" y="101.1">8,00</text>
<text x="46.6" y="104.4" transform="rotate(-90 46.6 104.4)">20,93</text>
<text x="115.5" y="136.5">20,00</text>
<text x="163.3" y="143.7" transform="rotate(-90 163.3 143.7)">15,76</text>
<text x="46" y="146.8">3,35</text>
<text x="37" y="190.5" transform="rotate(-30 37 190.5)">54,00</text>
<text x="98.5" y="195.3">150,00</text>
<text x="44.7" y="201.2" transform="rotate(-45 44.7 201.2)">42,00</text>
<text x="59.3" y="201.9" transform="rotate(-60 59.3 201.9)">39,00</text>
</g>
<g font-size="4.8">
<text x="95.6" y="25.1">Back view</text>
<text x="171.2" y="79.6">Side view</text>
<text x="169.3" y="120.4">Top view</text>
<text x="167.6" y="169.3">Front view</text>
</g>
<text font-size="2.9" x="10.5" y="292.9">SOLIDWORKS Educational Product. For Instructional Use Only.</text>
<g font-size="2.8">
<text x="147.9" y="257.9">Project Name:</text>
<text x="104" y="278.2">Drawn by:</text>
<text x="120.1" y="278.2">André Oliveira</text>
<text x="147.3" y="278.3">Observation:</text>
<text x="165.2" y="278.5">Front Cover</text>
<text x="120" y="283.3">Tiago Cunha</text>
<text x="147.5" y="283.3">Revision:</text>
<text x="160.3" y="283.3">1.3</text>
<text x="177.1" y="283.4">Sheet:</text>
<text x="187.6" y="283.4">3</text>
<text x="192.4" y="283.4">To:</text>
<text x="199.4" y="283.4">8</text>
<text x="106.1" y="288.3">Format:</text>
<text x="130.1" y="288.5">A4</text>
<text x="147.5" y="288.5">Scale:</text>
<text x="157.7" y="288.5">1:3</text>
<text x="177.2" y="288.6">Date:</text>
<text x="187.2" y="288.6">02/10/2022</text>
</g>
</svg>
